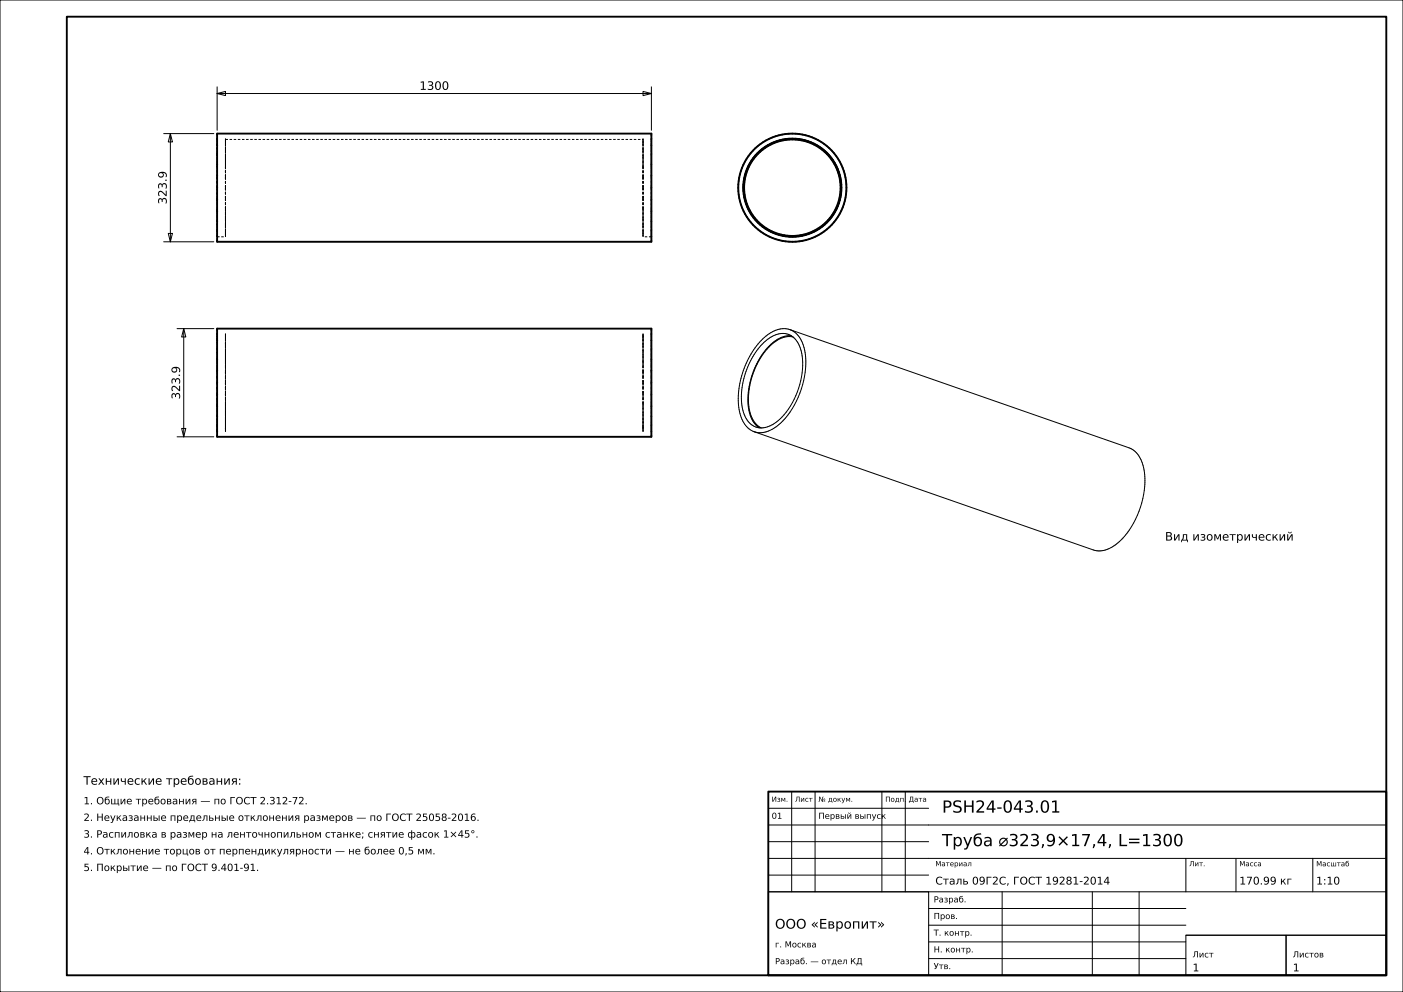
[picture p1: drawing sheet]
<svg xmlns="http://www.w3.org/2000/svg" width="420mm" height="297mm" viewBox="0 0 420 297" stroke-linecap="round" stroke-linejoin="round" font-family="sans-serif">
<g fill="none" stroke="#000" stroke-width=".3">
<path d="M0 0h420v297h-420zM49 40h15M51 40l.6 2.5h-1.2zM51 40v32.4M65 28l2.5-.6v1.2zM65 26v13M65 28h130M192.5 27.4l2.5 .6-2.5 .6zM195 26v13M49 72.4h15M50.4 69.9h1.2l-.6 2.5zM53 98.4h11"/>
<path d="M55 98.4l.6 2.5h-1.2zM55 98.4v32.4M236.4 98.7a8.6 8.6 0 0 1 4.8 8 25.1 25.1 0 0 1-9.3 21.4 7 7 0 0 1-6.1 1.2M236.4 98.7a8.6 8.6 0 0 0-8.5 3.3 25.7 25.7 0 0 0-6.4 21.9 7.3 7.3 0 0 0 4.3 5.4M236.4 98.7l101.6 35.4a8.6 8.6 0 0 1 4.7 8 25.1 25.1 0 0 1-9.3 21.3 7 7 0 0 1-6.1 1.3l-101.5-35.4M236.9 100.5a6.3 6.3 0 0 0-7.4 1.4 22.8 22.8 0 0 0-6.9 21.6 5.6 5.6 0 0 0 9.3 3.3 22.5 22.5 0 0 0 7.8-22.3l-.9-1.9-1.4-1.7M236.9 100.5l.5 .4M236.9 100.5a9.7 9.7 0 0 0-8 4.7 22.9 22.9 0 0 0-4.3 19.1l1 2.1 1.7 1.7M237.4 100.9a9.1 9.1 0 0 0-8.5 4.4 21.6 21.6 0 0 0-4 19.4l1.2 2 1.8 1.4M53 130.8h11M54.4 128.3h1.2l-.6 2.5zM237 237v30"/>
<path d="M244 237v30M264 237v30M271 237v30M230 257h185M230 252h48M230 247h185M230 242h48M355 257v10M370 257v10M393 257v10M230 267h48v25h-48zM230 267h185"/>
<path d="M230 262h48M278 277h77M278 272h77M300 267v25M327 267v25M341 267v25M278 287h77M278 282h77M355 280h30v12h-30zM355 280h60M385 280h30v12h-30z"/>
</g>
<g fill="none" stroke="#000" stroke-width=".56">
<path d="M20 5h395v287h-395zM65 40h130v32.4h-130zM65 98.4h130v32.4h-130zM230 237h185v55h-185z"/>
<circle cx="237.2" cy="56.2" r="14.4"/>
<circle cx="237.2" cy="56.2" r="16.2"/>
<circle cx="237.2" cy="56.2" r="14.7"/>
</g>
<g fill="none" stroke="#000" stroke-width=".3" stroke-dasharray=".7 .5" stroke-linecap="butt">
<path d="M195 40v.4M237.2 40h-1M65 59.5v-3.3M65 56.2v-3.3M65 52.9v-3.1M65 49.8v-2.8M65 47v-2.3M65 44.7v-1.7M65 43v-1.1M65 41.9v-.4M65 41.5v.4M65 41.9v1.1"/>
<path d="M65 43v1.7M65 44.7v2.3M65 47v2.8M65 49.8v3.1M65 52.9v3.3M65 56.2v3.3M65 59.5v3.1M65 59.8v-3.6M65 56.2v-3.6M65 52.6v-3.4M65 49.2v-3.1M65 46.1v-2.6"/>
<path d="M65 43.5v-1.9M65 41.6v-1.2M65 40.4v-.4M67.5 59.5v-3.3M67.5 56.2v-3.3M67.5 52.9v-3.1M67.5 49.8v-2.8M67.5 47v-2.3M67.5 44.7v-1.7M67.5 43v-1.1M67.5 41.9v-.4M67.5 41.5v.4"/>
<path d="M67.5 41.9v1.1M67.5 43v1.7M67.5 44.7v2.3M67.5 47v2.8M67.5 49.8v3.1M67.5 52.9v3.3M67.5 56.2v3.3M67.5 59.5v3.1M67.5 41.7v.4M67.5 42.1v1.1M67.5 43.2v1.7M67.5 44.9v2.3"/>
<path d="M67.5 47.2v2.7M67.5 49.9v3.1M67.5 53v3.2M67.5 56.2v3.2M67.5 59.4v3.1M67.5 59.4v-3.2M67.5 56.2v-3.2M67.5 53v-3.1M67.5 49.9v-2.7M67.5 47.2v-2.3M67.5 44.9v-1.7M67.5 43.2v-1.1"/>
<path d="M67.5 42.1v-.4M67.5 41.7h125M192.5 59.5v-3.3M192.5 56.2v-3.3M192.5 52.9v-3.1M192.5 49.8v-2.8M192.5 47v-2.3M192.5 44.7v-1.7M192.5 43v-1.1M192.5 41.9v-.4M192.5 41.5v.4M192.5 41.9v1.1"/>
<path d="M192.5 43v1.7M192.5 44.7v2.3M192.5 47v2.8M192.5 49.8v3.1M192.5 52.9v3.3M192.5 56.2v3.3M192.5 59.5v3.1M192.5 41.7v.4M192.5 42.1v1.1M192.5 43.2v1.7M192.5 44.9v2.3M192.5 47.2v2.7"/>
<path d="M192.5 49.9v3.1M192.5 53v3.2M192.5 56.2v3.2M192.5 59.4v3.1M192.5 59.4v-3.2M192.5 56.2v-3.2M192.5 53v-3.1M192.5 49.9v-2.7M192.5 47.2v-2.3M192.5 44.9v-1.7M192.5 43.2v-1.1M192.5 42.1v-.4"/>
<path d="M195 59.5v-3.3M195 56.2v-3.3M195 52.9v-3.1M195 49.8v-2.8M195 47v-2.3M195 44.7v-1.7M195 43v-1.1M195 41.9v-.4M195 41.5v.4M195 41.9v1.1M195 43v1.7M195 44.7v2.3"/>
<path d="M195 47v2.8M195 49.8v3.1M195 52.9v3.3M195 56.2v3.3M195 59.5v3.1M195 40.4v1.2M195 41.6v1.9M195 43.5v2.6M195 46.1v3.1M195 49.2v3.4M195 52.6v3.6M195 56.2v3.6"/>
<path d="M195 59.8v3.4M221 56.2v1M221 55.2v1M221 57.2l.1 1M221.1 54.2l-.1 1M221.1 58.2l.2 1M221.3 53.2l-.2 1M221.3 59.2l.2 1M221.5 52.2l-.2 1M221.8 51.2l-.3 1M222.1 50.2l-.3 1M222.5 56.2v1"/>
<path d="M222.5 56.2v-1M222.5 55.2v1M222.5 57.2l.1 .9M222.5 57.2v-1M222.5 55.2l.1-.9M222.5 49.3l-.4 .9M222.6 54.3l-.1 .9M222.6 58.1l.2 1M222.6 58.1l-.1-.9M222.6 54.3l.2-1M222.8 56.4v1M222.8 55.5v.9"/>
<path d="M222.8 53.3l-.2 1M222.8 59.1l.2 .9M222.8 59.1l-.2-1M222.8 53.3l.2-.9M222.8 57.4l.1 .9M222.8 54.5v1M222.9 58.3l.2 1M223 53.6l-.2 .9M223 52.4l-.2 .9M223 60l.3 .9M223 60l-.2-.9M223 52.4l.3-.9"/>
<path d="M223 48.4l-.5 .9M223.1 59.3l.2 .9M223.2 52.6l-.2 1M223.3 51.5l-.3 .9M223.3 51.5l.3-.9M223.5 51.7l-.3 .9M223.5 47.5l-.5 .9M223.6 50.6l-.3 .9M223.6 50.6l.4-.9M223.8 50.8l-.3 .9M224 49.7l-.4 .9M224 49.7l.5-.9"/>
<path d="M224.1 46.7l-.6 .8M224.2 50l-.4 .8M224.5 48.8l-.5 .9M224.5 48.8l.5-.8M224.6 49.1l-.4 .9M224.7 45.9l-.6 .8M225 48l-.5 .8M225 48l.5-.8M225.1 48.3l-.5 .8M225.4 45.1l-.7 .8M225.5 47.2l-.5 .8M225.5 47.2l.6-.7"/>
<path d="M225.7 47.5l-.6 .8M226.1 44.4l-.7 .7M226.1 46.5l-.6 .7M226.1 46.5l.7-.7M226.2 46.8l-.5 .7M226.8 45.8l-.7 .7M226.8 45.8l.7-.7M226.9 43.7l-.8 .7M226.9 46.1l-.7 .7M227.5 45.1l-.7 .7M227.5 45.1l.7-.6M227.6 45.4l-.7 .7"/>
<path d="M227.7 43.1l-.8 .6M228.2 44.5l-.7 .6M228.2 44.5l.8-.5M228.3 44.8l-.7 .6M228.5 42.5l-.8 .6M229 44l-.8 .5M229 44l.8-.5M229.1 44.2l-.8 .6M229.4 42l-.9 .5M229.8 43.5l-.8 .5M229.8 43.5l.9-.5M229.9 43.7l-.8 .5"/>
<path d="M230.3 41.5l-.9 .5M230.7 43l-.9 .5M230.7 43l.9-.4M230.7 43.3l-.8 .4M231.2 41.1l-.9 .4M231.6 42.6l-.9 .4M231.6 42.6l.9-.3M231.6 42.9l-.9 .4M232.2 40.8l-1 .3M232.5 42.3l-.9 .3M232.5 42.3l.9-.3M232.5 42.5l-.9 .4"/>
<path d="M233.2 40.5l-1 .3M233.4 42l-.9 .3M233.4 42l.9-.2M233.4 42.3l-.9 .2M234.2 40.3l-1 .2M234.3 41.8l-.9 .2M234.3 41.8l1-.2M234.3 42l-.9 .3M235.2 40.1l-1 .2M235.3 41.6l-1 .2M235.3 41.6l.9-.1M235.3 41.9l-1 .1"/>
<path d="M236.2 40l-1 .1M236.2 41.5l-.9 .1M236.2 41.5h1M236.2 41.8l-.9 .1M237.2 41.5h-1M237.2 41.5h1M237.2 41.7l-1 .1M238.1 41.8l-.9-.1M238.2 41.5h-1M238.2 41.5l.9 .1M238.2 40h-1M239.1 41.9l-1-.1"/>
<path d="M239.1 41.6l-.9-.1M239.1 41.6l1 .2M239.2 40.1l-1-.1M240 42l-.9-.1M240.1 41.8l-1-.2M240.1 41.8l.9 .2M240.2 40.3l-1-.2M241 42.3l-1-.3M241 42l-.9-.2M241 42l.9 .3M241.2 40.5l-1-.2M241.9 42.5l-.9-.2"/>
<path d="M241.9 42.3l-.9-.3M241.9 42.3l.9 .3M242.2 40.8l-1-.3M242.8 42.9l-.9-.4M242.8 42.6l-.9-.3M242.8 42.6l.9 .4M243.2 41.1l-1-.3M243.6 43.3l-.8-.4M243.7 43l-.9-.4M243.7 43l.8 .5M244.1 41.5l-.9-.4M244.5 43.7l-.9-.4"/>
<path d="M244.5 43.5l-.8-.5M244.5 43.5l.9 .5M245 42l-.9-.5M245.3 44.2l-.8-.5M245.4 44l-.9-.5M245.4 44l.7 .5M245.9 42.5l-.9-.5M246.1 44.8l-.8-.6M246.1 44.5l-.7-.5M246.1 44.5l.8 .6M246.7 43.1l-.8-.6M246.8 45.4l-.7-.6"/>
<path d="M246.9 45.1l-.8-.6M246.9 45.1l.7 .7M247.5 46.1l-.7-.7M247.5 43.7l-.8-.6M247.6 45.8l-.7-.7M247.6 45.8l.6 .7M248.1 46.8l-.6-.7M248.2 46.5l-.6-.7M248.2 46.5l.7 .7M248.3 44.4l-.8-.7M248.7 47.5l-.6-.7M248.9 47.2l-.7-.7"/>
<path d="M248.9 47.2l.5 .8M249 45.1l-.7-.7M249.3 48.3l-.6-.8M249.4 48l-.5-.8M249.4 48l.5 .8M249.7 45.9l-.7-.8M249.8 49.1l-.5-.8M249.9 48.8l-.5-.8M249.9 48.8l.5 .9M250.2 50l-.4-.9M250.3 46.7l-.6-.8M250.4 49.7l-.5-.9"/>
<path d="M250.4 49.7l.4 .9M250.6 50.8l-.4-.8M250.8 50.6l-.4-.9M250.8 50.6l.3 .9M250.9 47.5l-.6-.8M250.9 51.7l-.3-.9M251.1 51.5l-.3-.9M251.1 51.5l.3 .9M251.2 52.6l-.3-.9M251.3 59.3l.2-1M251.4 48.4l-.5-.9M251.4 60l.2-.9"/>
<path d="M251.4 52.4l-.3-.9M251.4 52.4l.2 .9M251.4 60l-.3 .9M251.4 53.6l-.2-1M251.5 58.3l.1-.9M251.5 54.5l-.1-.9M251.6 57.4v-1M251.6 59.1l.2-1M251.6 53.3l-.2-.9M251.6 53.3l.2 1M251.6 59.1l-.2 .9M251.6 55.5l-.1-1"/>
<path d="M251.6 56.4v-.9M251.8 58.1l.1-.9M251.8 54.3l-.2-1M251.8 54.3l.1 .9M251.8 58.1l-.2 1M251.8 49.3l-.4-.9M251.9 57.2v-1M251.9 55.2l-.1-.9M251.9 55.2v1M251.9 57.2l-.1 .9M251.9 56.2v-1M251.9 56.2v1"/>
<path d="M252.3 50.2l-.5-.9M252.6 51.2l-.3-1M252.9 52.2l-.3-1M253.1 59.2l.2-1M253.1 53.2l-.2-1M253.3 58.2l.1-1M253.3 54.2l-.2-1M253.4 57.2v-1M253.4 55.2l-.1-1M253.4 56.2v-1M65 70.9h2.5M65 70.9v-.4"/>
<path d="M65 70.5v-1.1M65 69.4v-1.7M65 67.7v-2.3M65 65.4v-2.8M65 62.6v-3.1M65 62.6v2.8M65 65.4v2.3M65 67.7v1.7M65 69.4v1.1M65 70.5v.4M65 72.4v-.4M65 72v-1.2"/>
<path d="M65 70.8v-1.9M65 68.9v-2.6M65 66.3v-3.1M65 63.2v-3.4M67.5 70.9v-.4M67.5 70.5v-1.1M67.5 69.4v-1.7M67.5 67.7v-2.3M67.5 65.4v-2.8M67.5 62.6v-3.1M67.5 62.6v2.8M67.5 65.4v2.3"/>
<path d="M67.5 67.7v1.7M67.5 69.4v1.1M67.5 70.5v.4M67.5 62.5v2.7M67.5 65.2v2.3M67.5 67.5v1.7M67.5 69.2v1.1M67.5 70.3v.3M67.5 70.6v-.3M67.5 70.3v-1.1M67.5 69.2v-1.7M67.5 67.5v-2.3"/>
<path d="M67.5 65.2v-2.7M67.5 62.5v-3.1M192.5 70.9v-.4M192.5 70.5v-1.1M192.5 69.4v-1.7M192.5 67.7v-2.3M192.5 65.4v-2.8M192.5 62.6v-3.1M192.5 62.6v2.8M192.5 65.4v2.3M192.5 67.7v1.7M192.5 69.4v1.1"/>
<path d="M192.5 70.5v.4M192.5 62.5v2.7M192.5 65.2v2.3M192.5 67.5v1.7M192.5 69.2v1.1M192.5 70.3v.3M192.5 70.6v-.3M192.5 70.3v-1.1M192.5 69.2v-1.7M192.5 67.5v-2.3M192.5 65.2v-2.7M192.5 62.5v-3.1"/>
<path d="M195 70.9h-2.5M195 70.9v-.4M195 70.5v-1.1M195 69.4v-1.7M195 67.7v-2.3M195 65.4v-2.8M195 62.6v-3.1M195 62.6v2.8M195 65.4v2.3M195 67.7v1.7M195 69.4v1.1M195 70.5v.4"/>
<path d="M195 63.2v3.1M195 66.3v2.6M195 68.9v1.9M195 70.8v1.2M195 72v.4M221.5 60.2l.3 1M221.8 61.2l.3 1M222.1 62.2l.4 .9M222.5 63.1l.5 .9M223 64l.5 .9M223.3 60.9l.3 .9M223.3 60.9l-.3-.9"/>
<path d="M223.3 60.2l.3 .9M223.5 64.9l.6 .8M223.6 61.1l.4 .9M223.6 61.8l.4 .9M223.6 61.8l-.3-.9M224 62l.4 .9M224 62.7l.5 .8M224 62.7l-.4-.9M224.1 65.7l.6 .8M224.4 62.9l.4 .8M224.5 63.5l.5 .9M224.5 63.5l-.5-.8"/>
<path d="M224.7 66.5l.7 .8M224.8 63.7l.6 .8M225 64.4l.5 .7M225 64.4l-.5-.9M225.4 64.5l.5 .8M225.4 67.3l.7 .7M225.5 65.1l.6 .8M225.5 65.1l-.5-.7M225.9 65.3l.7 .7M226.1 68l.8 .7M226.1 65.9l.7 .7M226.1 65.9l-.6-.8"/>
<path d="M226.6 66l.6 .7M226.8 66.6l.7 .6M226.8 66.6l-.7-.7M226.9 68.7l.8 .6M227.2 66.7l.8 .6M227.5 67.2l.7 .7M227.5 67.2l-.7-.6M227.7 69.3l.8 .6M228 67.3l.7 .6M228.2 67.9l.8 .5M228.2 67.9l-.7-.7M228.5 69.9l.9 .5"/>
<path d="M228.7 67.9l.8 .5M229 68.4l.8 .5M229 68.4l-.8-.5M229.4 70.4l.9 .4M229.5 68.4l.8 .5M229.8 68.9l.9 .5M229.8 68.9l-.8-.5M230.3 70.8l.9 .5M230.3 68.9l.9 .4M230.7 69.4l.9 .4M230.7 69.4l-.9-.5M231.2 69.3l.9 .4"/>
<path d="M231.2 71.3l1 .3M231.6 69.8l.9 .3M231.6 69.8l-.9-.4M232.1 69.7l.9 .3M232.2 71.6l1 .3M232.5 70.1l.9 .3M232.5 70.1l-.9-.3M233 70l.9 .3M233.2 71.9l1 .2M233.4 70.4l.9 .2M233.4 70.4l-.9-.3M233.9 70.3l.9 .1"/>
<path d="M234.2 72.1l1 .2M234.3 70.6l1 .2M234.3 70.6l-.9-.2M234.8 70.4l1 .2M235.2 72.3l1 .1M235.3 70.8l.9 .1M235.3 70.8l-1-.2M235.8 70.6h.9M236.2 72.4h1M236.2 70.9h1M236.2 70.9l-.9-.1M236.7 70.6h1"/>
<path d="M237.2 70.9h1M237.2 70.9h-1M237.2 72.4h1M237.7 70.6h.9M238.2 70.9l.9-.1M238.2 70.9h-1M238.2 72.4l1-.1M238.6 70.6l1-.2M239.1 70.8l1-.2M239.1 70.8l-.9 .1M239.2 72.3l1-.2M239.6 70.4l.9-.1"/>
<path d="M240.1 70.6l.9-.2M240.1 70.6l-1 .2M240.2 72.1l1-.2M240.5 70.3l.9-.3M241 70.4l.9-.3M241 70.4l-.9 .2M241.2 71.9l1-.3M241.4 70l.9-.3M241.9 70.1l.9-.3M241.9 70.1l-.9 .3M242.2 71.6l1-.3M242.3 69.7l.9-.4"/>
<path d="M242.8 69.8l.9-.4M242.8 69.8l-.9 .3M243.2 71.3l.9-.5M243.2 69.3l.9-.4M243.7 69.4l.8-.5M243.7 69.4l-.9 .4M244.1 68.9l.8-.5M244.1 70.8l.9-.4M244.5 68.9l.9-.5M244.5 68.9l-.8 .5M244.9 68.4l.8-.5M245 70.4l.9-.5"/>
<path d="M245.4 68.4l.7-.5M245.4 68.4l-.9 .5M245.7 67.9l.7-.6M245.9 69.9l.8-.6M246.1 67.9l.8-.7M246.1 67.9l-.7 .5M246.4 67.3l.8-.6M246.7 69.3l.8-.6M246.9 67.2l.7-.6M246.9 67.2l-.8 .7M247.2 66.7l.6-.7M247.5 68.7l.8-.7"/>
<path d="M247.6 66.6l.6-.7M247.6 66.6l-.7 .6M247.8 66l.6-.7M248.2 65.9l.7-.8M248.2 65.9l-.6 .7M248.3 68l.7-.7M248.4 65.3l.6-.8M248.9 65.1l.5-.7M248.9 65.1l-.7 .8M249 67.3l.7-.8M249 64.5l.5-.8M249.4 64.4l.5-.9"/>
<path d="M249.4 64.4l-.5 .7M249.5 63.7l.5-.8M249.7 66.5l.6-.8M249.9 63.5l.5-.8M249.9 63.5l-.5 .9M250 62.9l.4-.9M250.3 65.7l.6-.8M250.4 62.7l.4-.9M250.4 62.7l-.5 .8M250.4 62l.4-.9M250.8 61.8l.3-.9M250.8 61.8l-.4 .9"/>
<path d="M250.8 61.1l.3-.9M250.9 64.9l.5-.9M251.1 60.2l.2-.9M251.1 60.9l.3-.9M251.1 60.9l-.3 .9M251.4 64l.4-.9M251.8 63.1l.5-.9M252.3 62.2l.3-1M252.6 61.2l.3-1M252.9 60.2l.2-1M65 99.9v.1M65 100v.3"/>
<path d="M65 100v-.7M65 99.3v-.5M65 98.8v-.3M65 98.5v-.1M67.5 100v-.1M67.5 99.9v.4M192.5 100v-.1M192.5 99.9v.4M195 100v-.1M195 99.9v.4M195 98.4v.1M195 98.5v.3"/>
<path d="M195 98.8v.5M195 99.3v.7M195 100v.9M65 114.6v1.6M65 116.2v1.7M65 117.9v1.5M65 119.4v1.6M65 117.9v-3.3M65 114.6v-3.3M65 111.3v-3.1M65 108.2v-2.8M65 105.4v-2.3"/>
<path d="M65 103.1v-1.8M65 101.3v-1M65 100.3v-.4M65 100.3v.4M65 100.7v.6M65 101.3v.8M65 102.1v1M65 103.1v1.1M65 104.2v1.2M65 105.4v1.4M65 106.8v1.4M65 108.2v1.5"/>
<path d="M65 109.7v1.6M65 111.3v1.6M65 112.9v1.7M65 114.6v-1.8M65 112.8v-1.8M65 111v-1.8M65 109.2v-1.6M65 107.6v-1.6M65 106v-1.5M65 104.5v-1.4M65 103.1v-1.2M65 101.9v-1"/>
<path d="M65 100.9v-.9M65 119.9v-1.7M65 118.2v-1.8M65 116.4v-1.8M67.5 114.6v-1.7M67.5 112.9v-1.6M67.5 111.3v-1.6M67.5 109.7v-1.5M67.5 108.2v-1.4M67.5 106.8v-1.4M67.5 105.4v-1.2M67.5 104.2v-1.1"/>
<path d="M67.5 103.1v-1M67.5 102.1v-.8M67.5 101.3v-.6M67.5 100.7v-.4M67.5 100.3v-.3M67.5 100.3v1M67.5 101.3v1.8M67.5 103.1v2.3M67.5 105.4v2.8M67.5 108.2v3.1M67.5 111.3v3.3M67.5 114.6v3.3"/>
<path d="M67.5 117.9v3.1M67.5 119.4v-1.5M67.5 117.9v-1.7M67.5 116.2v-1.6M67.5 114.6v1.6M67.5 116.2v1.6M67.5 117.8v1.6M67.5 119.4v1.5M67.5 117.8v-3.2M67.5 114.6v-3.2M67.5 111.4v-3.1M67.5 108.3v-2.7"/>
<path d="M67.5 105.6v-2.3M67.5 103.3v-1.7M67.5 101.6v-1.1M67.5 100.5v-.4M67.5 100.1v.1M67.5 100.2v.3M67.5 100.5v.5M67.5 101v.6M67.5 101.6v.8M67.5 102.4v.9M67.5 103.3v1.1M67.5 104.4v1.2"/>
<path d="M67.5 105.6v1.3M67.5 106.9v1.4M67.5 108.3v1.5M67.5 109.8v1.6M67.5 111.4v1.6M67.5 113v1.6M192.5 114.6v-1.7M192.5 112.9v-1.6M192.5 111.3v-1.6M192.5 109.7v-1.5M192.5 108.2v-1.4M192.5 106.8v-1.4"/>
<path d="M192.5 105.4v-1.2M192.5 104.2v-1.1M192.5 103.1v-1M192.5 102.1v-.8M192.5 101.3v-.6M192.5 100.7v-.4M192.5 100.3v-.3M192.5 100.3v1M192.5 101.3v1.8M192.5 103.1v2.3M192.5 105.4v2.8M192.5 108.2v3.1"/>
<path d="M192.5 111.3v3.3M192.5 114.6v3.3M192.5 117.9v3.1M192.5 119.4v-1.5M192.5 117.9v-1.7M192.5 116.2v-1.6M192.5 114.6v-1.6M192.5 113v-1.6M192.5 111.4v-1.6M192.5 109.8v-1.5M192.5 108.3v-1.4M192.5 106.9v-1.3"/>
<path d="M192.5 105.6v-1.2M192.5 104.4v-1.1M192.5 103.3v-.9M192.5 102.4v-.8M192.5 101.6v-.6M192.5 101v-.5M192.5 100.5v-.3M192.5 100.2v-.1M192.5 100.1v.4M192.5 100.5v1.1M192.5 101.6v1.7M192.5 103.3v2.3"/>
<path d="M192.5 105.6v2.7M192.5 108.3v3.1M192.5 111.4v3.2M192.5 114.6v3.2M192.5 117.8v3.1M192.5 119.4v-1.6M192.5 117.8v-1.6M195 114.6v-1.7M195 112.9v-1.6M195 111.3v-1.6M195 109.7v-1.5M195 108.2v-1.4"/>
<path d="M195 106.8v-1.4M195 105.4v-1.2M195 104.2v-1.1M195 103.1v-1M195 102.1v-.8M195 101.3v-.6M195 100.7v-.4M195 100.3v-.3M195 100.3v1M195 101.3v1.8M195 103.1v2.3M195 105.4v2.8"/>
<path d="M195 108.2v3.1M195 111.3v3.3M195 114.6v3.3M195 117.9v3.1M195 119.4v-1.5M195 117.9v-1.7M195 116.2v-1.6M195 114.6v1.8M195 116.4v1.8M195 118.2v1.7M195 119.9v1.7M195 100.9v1"/>
<path d="M195 101.9v1.2M195 103.1v1.4M195 104.5v1.5M195 106v1.6M195 107.6v1.6M195 109.2v1.8M195 111v1.8M195 112.8v1.8M65 121v1.4M65 122.4v1.4M65 123.8v1.2M65 125v1.1"/>
<path d="M65 126.1v.9M65 127v.8M65 127.8v.7M65 128.5v.4M65 128.9v.3M65 129.2v.1M65 129.3v-.4M65 128.9v-1.1M65 127.8v-1.7M65 126.1v-2.3M65 123.8v-2.8M65 121v-3.1"/>
<path d="M65 130.8v-.1M65 130.7v-.3M65 130.4v-.5M65 129.9v-.7M65 129.2v-.9M65 128.3v-1.1M65 127.2v-1.2M65 126v-1.3M65 124.7v-1.5M65 123.2v-1.6M65 121.6v-1.7M67.5 121v2.8"/>
<path d="M67.5 123.8v2.3M67.5 126.1v1.7M67.5 127.8v1.1M67.5 128.9v.4M67.5 129.3v-.1M67.5 129.2v-.3M67.5 128.9v-.4M67.5 128.5v-.7M67.5 127.8v-.8M67.5 127v-.9M67.5 126.1v-1.1M67.5 125v-1.2"/>
<path d="M67.5 123.8v-1.4M67.5 122.4v-1.4M67.5 121v-1.6M67.5 120.9v1.4M67.5 122.3v1.3M67.5 123.6v1.2M67.5 124.8v1.1M67.5 125.9v.9M67.5 126.8v.8M67.5 127.6v.6M67.5 128.2v.5M67.5 128.7v.2"/>
<path d="M67.5 128.9v.1M67.5 129v-.3M67.5 128.7v-1.1M67.5 127.6v-1.7M67.5 125.9v-2.3M67.5 123.6v-2.7M67.5 120.9v-3.1M192.5 121v2.8M192.5 123.8v2.3M192.5 126.1v1.7M192.5 127.8v1.1M192.5 128.9v.4"/>
<path d="M192.5 129.3v-.1M192.5 129.2v-.3M192.5 128.9v-.4M192.5 128.5v-.7M192.5 127.8v-.8M192.5 127v-.9M192.5 126.1v-1.1M192.5 125v-1.2M192.5 123.8v-1.4M192.5 122.4v-1.4M192.5 121v-1.6M192.5 120.9v2.7"/>
<path d="M192.5 123.6v2.3M192.5 125.9v1.7M192.5 127.6v1.1M192.5 128.7v.3M192.5 129v-.1M192.5 128.9v-.2M192.5 128.7v-.5M192.5 128.2v-.6M192.5 127.6v-.8M192.5 126.8v-.9M192.5 125.9v-1.1M192.5 124.8v-1.2"/>
<path d="M192.5 123.6v-1.3M192.5 122.3v-1.4M192.5 120.9v-1.5M195 121v2.8M195 123.8v2.3M195 126.1v1.7M195 127.8v1.1M195 128.9v.4M195 129.3v-.1M195 129.2v-.3M195 128.9v-.4M195 128.5v-.7"/>
<path d="M195 127.8v-.8M195 127v-.9M195 126.1v-1.1M195 125v-1.2M195 123.8v-1.4M195 122.4v-1.4M195 121v-1.6M195 121.6v1.6M195 123.2v1.5M195 124.7v1.3M195 126v1.2M195 127.2v1.1"/>
<path d="M195 128.3v.9M195 129.2v.7M195 129.9v.5M195 130.4v.3M195 130.7v.1"/>
</g>
<g font-size="5">
<text x="282" y="243.3">PSH24-043.01</text>
<text x="282" y="253.3">Труба ⌀323,9×17,4, L=1300</text>
</g>
<text font-size="4" x="232" y="278">ООО «Европит»</text>
<g font-size="3.5">
<text x="125.6" y="26.9">1300</text>
<text x="49.9" y="61.2" transform="rotate(-90 49.9 61.2)">323.9</text>
<text x="53.9" y="119.6" transform="rotate(-90 53.9 119.6)">323.9</text>
<text x="348.7" y="161.9">Вид изометрический</text>
<text x="25" y="234.9">Технические требования:</text>
</g>
<g font-size="3.2">
<text x="280" y="264.8">Сталь 09Г2С, ГОСТ 19281-2014</text>
<text x="371" y="264.8">170.99 кг</text>
<text x="394" y="264.8">1:10</text>
<text x="357" y="290.8">1</text>
<text x="387" y="290.8">1</text>
</g>
<g font-size="3">
<text x="25" y="240.8">1. Общие требования — по ГОСТ 2.312-72.</text>
<text x="25" y="245.8">2. Неуказанные предельные отклонения размеров — по ГОСТ 25058-2016.</text>
<text x="25" y="250.8">3. Распиловка в размер на ленточнопильном станке; снятие фасок 1×45°.</text>
<text x="25" y="255.8">4. Отклонение торцов от перпендикулярности — не более 0,5 мм.</text>
<text x="25" y="260.8">5. Покрытие — по ГОСТ 9.401-91.</text>
</g>
<g font-size="2.5">
<text x="231" y="245.1">01</text>
<text x="245" y="245.1">Первый выпуск</text>
<text x="279.5" y="270.2">Разраб.</text>
<text x="279.5" y="275.1">Пров.</text>
<text x="279.5" y="280.1">Т. контр.</text>
<text x="232" y="283.6">г. Москва</text>
<text x="279.5" y="285.1">Н. контр.</text>
<text x="357" y="286.6">Лист</text>
<text x="387" y="286.6">Листов</text>
<text x="232" y="288.7">Разраб. — отдел КД</text>
<text x="279.5" y="290.1">Утв.</text>
</g>
<g font-size="2.1">
<text x="231" y="240">Изм.</text>
<text x="238" y="240">Лист</text>
<text x="245" y="240">№ докум.</text>
<text x="265" y="240">Подп.</text>
<text x="272" y="240">Дата</text>
<text x="280" y="259.3">Материал</text>
<text x="356" y="259.3">Лит.</text>
<text x="371" y="259.3">Масса</text>
<text x="394" y="259.4">Масштаб</text>
</g>
</svg>
